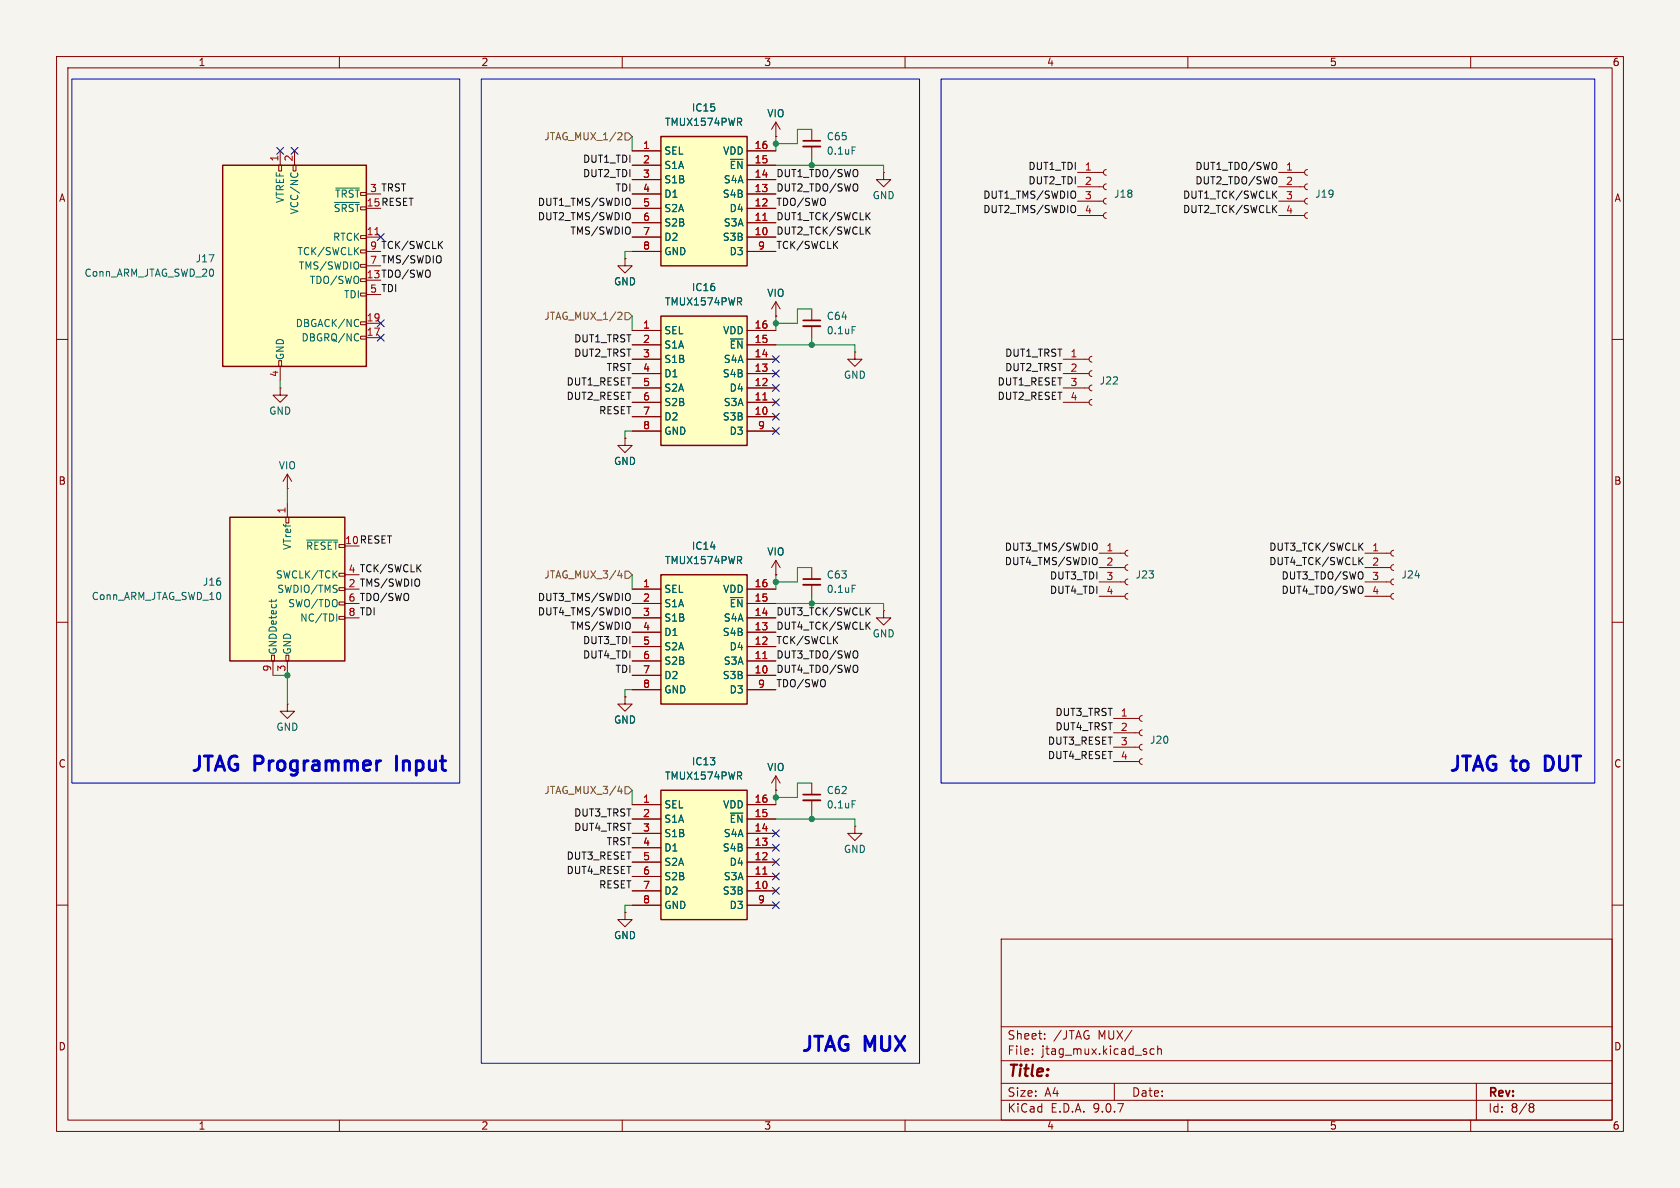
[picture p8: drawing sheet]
<svg xmlns="http://www.w3.org/2000/svg" width="297mm" height="210mm" viewBox="0 0 297 210" stroke-linecap="round" stroke-linejoin="round" font-family="sans-serif">
<path d="M0 0h297v210h-297z" fill="#f5f4ef" stroke="#f5f4ef" stroke-width=".18"/>
<g fill="none" stroke="#840000" stroke-width=".18">
<path d="M10 10h277v190h-277zM12 12h273v186h-273zM60 10v2M110 10v2M160 10v2M210 10v2M260 10v2M156.2 30.5v1.3h1.3l-1.3 1.2-1.3-1.2h1.3M156.2 30.5h.1M110.5 45.7v1.3h1.3l-1.3 1.3-1.3-1.3h1.3M110.5 45.7h.1M10 60h2"/>
<path d="M285 60h2M10 110h2M156.2 108v1.2h1.3l-1.3 1.3-1.3-1.3h1.3M156.2 108h.1M285 110h2M10 160h2M177 166h108v32h-108zM285 160h2M60 198v2M110 198v2M160 198v2M177 194.5h108"/>
<path d="M177 191.5h108M177 187.5h108M177 181.5h108M182.5 186.3v.1M182.5 185.5v.1M184.7 183.6v.1M184.7 182.8v.1M197 191.5v3M204 185.5l-.4-.1-.3 .3v.4l.2 .2h.5M204.7 185.5l.2-.1 .3 .1 .1 .9M204.7 184.9v1.5M210 198v2"/>
<path d="M260 198v2M261 191.5v6.5M270.6 195.1l.4 .1 .2 .2-.3 .3M270.6 195.7h.3M270.9 195.7l.2 .2 .1 .4-.2 .2-.4 .1"/>
</g>
<path d="M116.8 101.6h15.3v22.9h-15.3z" fill="#ffffc2"/>
<path d="M116.8 101.6h15.3v22.9h-15.3z" fill="none" stroke="#840000" stroke-width=".25"/>
<g fill="none" stroke="#840000" stroke-width=".18">
<path d="M137.2 24.1h.1M137.2 21.6v2.5M137.2 21.6l-.8 1.3M137.2 21.6l.7 1.3M143.5 22.9v2M143.5 25.9v2M190.5 30.5h4.6M190.5 33h4.6M190.5 35.6h4.6M190.5 38.1h4.6M195.6 30l-.4 .1-.1 .4 .1 .3 .4 .2M195.6 32.5l-.4 .2-.1 .3 .1 .4 .4 .1"/>
<path d="M195.6 35.1l-.4 .1-.1 .4 .1 .3 .4 .2M195.6 37.6l-.4 .1-.1 .4 .1 .4 .4 .1M137.2 55.9h.1M137.2 53.3l-.8 1.3M137.2 53.3l.7 1.3M137.2 53.3v2.6M143.5 54.6v2M143.5 57.7v2M151.1 62.2v1.3h1.3l-1.3 1.3-1.2-1.3h1.2M151.1 62.2h.1M188 63.5h4.5M188 66h4.5"/>
<path d="M188 68.6h4.5M188 71.1h4.5M193 63l-.3 .1-.2 .4 .2 .4 .3 .1M193 65.5l-.3 .2-.2 .3 .2 .4 .3 .1M193 68.1l-.3 .1-.2 .4 .2 .3 .3 .2M193 70.6l-.3 .2-.2 .3 .2 .4 .3 .1M241.3 97.8h4.6M246.4 97.3l-.4 .1-.1 .4 .1 .3 .4 .2M246.4 99.8l-.4 .2-.1 .3 .1 .4 .4 .1M111.8 104.1h5M111.8 106.7h5M111.8 109.2h5"/>
<path d="M111.8 111.8h5M111.8 114.3h5M111.8 116.8h5M111.8 119.4h5M132.1 104.1h5.1M132.1 106.7h5.1M132.1 109.2h5.1M132.1 111.8h5.1M132.1 114.3h5.1M132.1 116.8h5.1M132.1 119.4h5.1M143.5 100.3v2.1"/>
<path d="M143.5 103.4v2M241.3 100.3h4.6M241.3 102.9h4.6M241.3 105.4h4.6M246.4 102.4l-.4 .1-.1 .4 .1 .3 .4 .2M246.4 104.9l-.4 .2-.1 .3 .1 .4 .4 .1M110.5 123.2v1.3h1.3l-1.3 1.2-1.3-1.2h1.3M110.5 123.2h.1M111.8 121.9h5M132.1 121.9h5.1M137.2 139.7h.1M137.2 137.2v2.5"/>
<path d="M137.2 137.2l-.8 1.2M137.2 137.2l.7 1.2M196.8 127h4.6M196.8 129.5h4.6M196.8 132.1h4.6M196.8 134.6h4.6M201.9 126.5l-.3 .1-.2 .4 .2 .4 .3 .1M201.9 129l-.3 .2-.2 .3 .2 .4 .3 .1M201.9 131.6l-.3 .1-.2 .4 .2 .3 .3 .2M201.9 134.1l-.3 .2-.2 .3 .2 .4 .3 .1"/>
</g>
<path d="M150.6 26h.6M150.6 57.7h.6M130.7 99l.4 .6M131.1 98.5v.4M129.1 105.6h2.2M150.6 103.5h.6" fill="none" stroke="#006464" stroke-width=".18"/>
<path d="M134.9 116.4h.7" fill="none" stroke="#a90000" stroke-width=".18"/>
<path d="M142 24.9h3M142 56.6h3M142 102.4h3" fill="none" stroke="#840000" stroke-width=".3"/>
<path d="M142 25.9h3M142 57.7h3M142 103.4h3" fill="none" stroke="#840000" stroke-width=".33"/>
<path d="M116.8 24.1h15.3v22.9h-15.3z" fill="#ffffc2"/>
<path d="M116.8 24.1h15.3v22.9h-15.3z" fill="none" stroke="#840000" stroke-width=".25"/>
<g fill="none" stroke="#840000" stroke-width=".18">
<path d="M111.8 26.7h5M111.8 29.2h5M111.8 31.8h5M111.8 34.3h5M111.8 36.8h5M111.8 39.4h5M132.1 26.7h5.1M132.1 29.2h5.1M132.1 31.8h5.1M132.1 34.3h5.1M132.1 36.8h5.1M132.1 39.4h5.1"/>
<path d="M226.1 30.5h4.5M226.1 33h4.5M226.1 35.6h4.5M226.1 38.1h4.5M231.1 30l-.3 .1-.2 .4 .2 .3 .3 .2M231.1 32.5l-.3 .2-.2 .3 .2 .4 .3 .1M231.1 35.1l-.3 .1-.2 .4 .2 .3 .3 .2M231.1 37.6l-.3 .1-.2 .4 .2 .4 .3 .1M111.8 41.9h5M111.8 44.5h5M132.1 41.9h5.1M132.1 44.5h5.1"/>
<path d="M194.3 97.8h4.6M199.4 97.3l-.4 .1-.1 .4 .1 .3 .4 .2M199.4 99.8l-.4 .2-.1 .3 .1 .4 .4 .1M194.3 100.3h4.6M194.3 102.9h4.6M194.3 105.4h4.6M199.4 102.4l-.4 .1-.1 .4 .1 .3 .4 .2M199.4 104.9l-.4 .2-.1 .3 .1 .4 .4 .1M50.8 124.5v1.2h1.3l-1.3 1.3-1.3-1.3h1.3M50.8 124.5h.1"/>
</g>
<path d="M129.1 28.2h2.2M130.7 21.6l.4 .6M131.1 21v.4" fill="none" stroke="#006464" stroke-width=".18"/>
<path d="M134.9 39h.7" fill="none" stroke="#a90000" stroke-width=".18"/>
<path d="M40.6 91.4h20.4v25.4h-20.4z" fill="#ffffc2"/>
<path d="M40.6 91.4h20.4v25.4h-20.4z" fill="none" stroke="#840000" stroke-width=".25"/>
<g fill="none" stroke="#840000" stroke-width=".18">
<path d="M50.5 91.4h.6v1.1h-.6zM50.8 86.4h.1M50.8 83.8v2.6M50.8 88.9v2.5M50.8 83.8l-.8 1.3M50.8 83.8l.8 1.3M48 115.8h.5v1h-.5zM48.3 116.8v2.6M50.5 115.8h.6v1h-.6zM50.8 116.8v2.6M59.9 101.3h1.1v.6h-1.1zM59.9 103.9h1.1v.5h-1.1z"/>
<path d="M59.9 106.4h1.1v.5h-1.1zM59.9 109h1.1v.5h-1.1zM61 106.7h2.5M61 109.2h2.5"/>
</g>
<path d="M54.2 95.5h5.5M48 106v.5M48.8 106v.2M59.5 108.5v1.3" fill="none" stroke="#006464" stroke-width=".18"/>
<path d="M116.8 55.9h15.3v22.8h-15.3z" fill="#ffffc2"/>
<path d="M116.8 55.9h15.3v22.8h-15.3z" fill="none" stroke="#840000" stroke-width=".25"/>
<g fill="none" stroke="#840000" stroke-width=".18">
<path d="M111.8 58.4h5M132.1 58.4h5.1M111.8 61h5M111.8 63.5h5M111.8 66h5M111.8 68.6h5M111.8 71.1h5M111.8 73.7h5M111.8 76.2h5M132.1 61h5.1M132.1 63.5h5.1M132.1 66h5.1"/>
<path d="M132.1 68.6h5.1M132.1 71.1h5.1M132.1 73.7h5.1M132.1 76.2h5.1"/>
</g>
<path d="M129.1 59.9h2.2M130.7 53.3l.4 .6M131.1 52.8v.4" fill="none" stroke="#006464" stroke-width=".18"/>
<path d="M134.9 70.7h.7" fill="none" stroke="#a90000" stroke-width=".18"/>
<path d="M39.4 29.2h25.4v35.6h-25.4z" fill="#ffffc2"/>
<path d="M39.4 29.2h25.4v35.6h-25.4z" fill="none" stroke="#840000" stroke-width=".25"/>
<g fill="none" stroke="#840000" stroke-width=".18">
<path d="M49.3 29.2h.5v1h-.5zM49.5 26.7v2.5M51.8 29.2h.5v1h-.5zM52.1 26.7v2.5M64.8 34.3h2.5M63.8 44.2h1v.5h-1zM63.8 41.7h1v.5h-1zM63.8 46.7h1v.5h-1zM63.8 49.3h1v.5h-1zM63.8 56.9h1v.5h-1zM63.8 59.4h1v.5h-1zM63.8 51.8h1v.5h-1z"/>
<path d="M64.8 41.9h2.5M64.8 44.5h2.5M64.8 47h2.5M64.8 52.1h2.5M64.8 57.2h2.5M64.8 59.7h2.5M49.3 63.8h.5v1h-.5zM49.5 68.6v1.3h1.3l-1.3 1.2-1.2-1.2h1.2M49.5 68.6h.1M49.5 64.8v2.5M110.5 77.5v1.2h1.3l-1.3 1.3-1.3-1.3h1.3M110.5 77.5h.1"/>
<path d="M151.1 146.1v1.2h1.3l-1.3 1.3-1.2-1.3h1.2M151.1 146.1h.1M110.5 161.3v1.3h1.3l-1.3 1.2-1.3-1.2h1.3M110.5 161.3h.1"/>
</g>
<path d="M51.5 30.6l-.1 .2M52.5 30.6l.1 .2M59.1 35.8h4.4M59.4 33.2h4.1M63.2 56.5l.2 .1M63.2 59l.2 .1M63.4 57.6l-.2 .1M63.4 60.1l-.2 .2" fill="none" stroke="#006464" stroke-width=".18"/>
<path d="M66.3 41.5h.7" fill="none" stroke="#a90000" stroke-width=".18"/>
<path d="M116.8 139.7h15.3v22.9h-15.3z" fill="#ffffc2"/>
<path d="M116.8 139.7h15.3v22.9h-15.3z" fill="none" stroke="#840000" stroke-width=".25"/>
<g fill="none" stroke="#840000" stroke-width=".18">
<path d="M111.8 26.7h5M111.8 29.2h5M111.8 31.8h5M111.8 34.3h5M111.8 36.8h5M111.8 39.4h5M132.1 26.7h5.1M132.1 29.2h5.1M132.1 31.8h5.1M132.1 34.3h5.1M132.1 36.8h5.1M132.1 39.4h5.1"/>
<path d="M137.2 24.1h.1M110.5 45.7h.1M111.8 58.4h5M111.8 41.9h5M111.8 44.5h5M132.1 58.4h5.1M132.1 41.9h5.1M132.1 44.5h5.1M137.2 55.9h.1M110.5 77.5h.1M111.8 61h5M111.8 63.5h5"/>
<path d="M111.8 66h5M111.8 68.6h5M111.8 71.1h5M111.8 73.7h5M111.8 76.2h5M132.1 61h5.1M132.1 63.5h5.1M132.1 66h5.1M132.1 68.6h5.1M132.1 71.1h5.1M132.1 73.7h5.1M132.1 76.2h5.1"/>
<path d="M137.2 99.1l-.8 1.2M137.2 99.1l.7 1.2M137.2 99.1v2.5M111.8 104.1h5M111.8 106.7h5M111.8 109.2h5M111.8 111.8h5M111.8 114.3h5M111.8 116.8h5M111.8 119.4h5M132.1 104.1h5.1M132.1 106.7h5.1"/>
<path d="M132.1 109.2h5.1M132.1 111.8h5.1M132.1 114.3h5.1M132.1 116.8h5.1M132.1 119.4h5.1M137.2 101.6h.1M110.5 123.2h.1M111.8 121.9h5M132.1 121.9h5.1M137.2 139.7h.1M143.5 138.4v2.1M111.8 142.2h5"/>
<path d="M111.8 144.8h5M111.8 147.3h5M111.8 149.9h5M111.8 152.4h5M111.8 154.9h5M111.8 157.5h5M132.1 142.2h5.1M132.1 144.8h5.1M132.1 147.3h5.1M132.1 149.9h5.1M132.1 152.4h5.1M132.1 154.9h5.1"/>
<path d="M132.1 157.5h5.1M143.5 141.5v2M110.5 161.3h.1M111.8 160h5M132.1 160h5.1"/>
</g>
<g fill="none" stroke="#006464" stroke-width=".18">
<path d="M129.1 28.2h2.2M130.7 21.6l.4 .6M131.1 21v.4M129.1 59.9h2.2M130.7 53.3l.4 .6M131.1 52.8v.4M130.7 99l.4 .6M131.1 98.5v.4M129.1 105.6h2.2M130.7 137.1l.4 .6M131.1 136.6v.4M129.1 143.7h2.2"/>
<path d="M150.6 141.6h.6"/>
</g>
<path d="M134.9 39h.7M134.9 70.7h.7M134.9 116.4h.7M134.9 154.5h.7" fill="none" stroke="#a90000" stroke-width=".18"/>
<path d="M142 140.5h3" fill="none" stroke="#840000" stroke-width=".3"/>
<path d="M142 141.5h3" fill="none" stroke="#840000" stroke-width=".33"/>
<path d="M109.4 23.4l.4 .1 .2 .3-.8 .9h.8M110.5 23.5h.6l.7 .6-.7 .7h-.6zM109.4 55.2l.4 .1 .2 .3-.8 .9h.8M110.5 55.2h.6l.7 .7-.7 .6h-.6zM109.2 101.8h.8M109.8 101.3v.9M110.5 101h.6l.7 .6-.7 .6h-.6zM109.2 139.9h.8M109.8 139.4v.9M110.5 139.1h.6l.7 .6-.7 .6h-.6z" fill="none" stroke="#725600" stroke-width=".18"/>
<g fill="none" stroke="#0f0f0f" stroke-width=".18">
<path d="M111.4 35.2v.9M111.4 37.8v.9M153.3 38.1l.5 .8M153.8 37.6l-.7 .7M190.1 36.5v.9M190.1 34v.9M225.2 34.3l.5 .7M225.2 36.9l.5 .7M225.7 33.8l-.7 .7M225.7 36.3l-.7 .7M153.3 40.7l.5 .7M153.8 40.1l-.7 .8"/>
<path d="M193.9 98.7v.9M193.9 96.2v.9M240.4 99.1l.6 .7M240.4 96.6l.6 .7M241 98.5l-.8 .8M241 96l-.8 .7M111.4 105.1v.9M111.4 107.6v.9M153.3 110.5l.5 .7M153.3 108l.5 .7M153.8 110l-.7 .7M153.8 107.4l-.7 .8"/>
</g>
<g fill="none" stroke="#009600" stroke-width=".18">
<path d="M111.8 24.1v2.6M137.2 24.1v2.6M137.2 29.2h19v1.3M143.5 22.9h-2.5v2.5h-3.8M143.5 27.9v1.3M111.8 44.5h-1.3v1.2M111.8 55.9v2.5M137.2 55.9v2.5M143.5 54.6h-2.5v2.6h-3.8M143.5 59.7v1.3M49.5 67.3v1.3M111.8 76.2h-1.3v1.3"/>
<path d="M137.2 61h13.9v1.2M50.8 86.4v2.5M48.3 119.4h2.5v5.1M111.8 101.6v2.5M137.2 101.6v2.5M137.2 106.7h19v1.3M143.5 105.4v1.3M143.5 100.3h-2.5v2.6h-3.8M111.8 121.9h-1.3v1.3M111.8 139.7v2.5M137.2 139.7v2.5M143.5 138.4h-2.5v2.6h-3.8"/>
<path d="M137.2 144.8h13.9v1.3M143.5 143.5v1.3M111.8 160h-1.3v1.3"/>
</g>
<g fill="none" stroke="#000084" stroke-width=".18">
<path d="M48.9 26.1l1.2 1.2M50.1 26.1l-1.2 1.2M51.5 26.1l1.2 1.2M52.7 26.1l-1.2 1.2M66.7 59.1l1.2 1.2M66.7 56.5l1.2 1.3M66.7 41.3l1.2 1.2M67.9 59.1l-1.2 1.2M67.9 56.5l-1.2 1.3M67.9 41.3l-1.2 1.2M136.6 62.9l1.2 1.2M136.6 70.5l1.2 1.2"/>
<path d="M136.6 75.6l1.2 1.2M136.6 68l1.2 1.2M136.6 73.1l1.2 1.2M136.6 65.4l1.2 1.2M137.8 62.9l-1.2 1.2M137.8 70.5l-1.2 1.2M137.8 75.6l-1.2 1.2M137.8 68l-1.2 1.2M137.8 73.1l-1.2 1.2M137.8 65.4l-1.2 1.2M136.6 151.8l1.2 1.2M136.6 146.7l1.2 1.2"/>
<path d="M136.6 159.4l1.2 1.2M136.6 154.3l1.2 1.2M136.6 149.3l1.2 1.2M136.6 156.9l1.2 1.2M137.8 151.8l-1.2 1.2M137.8 146.7l-1.2 1.2M137.8 159.4l-1.2 1.2M137.8 154.3l-1.2 1.2M137.8 149.3l-1.2 1.2M137.8 156.9l-1.2 1.2"/>
</g>
<path d="M12.7 14h68.6v124.4h-68.6zM85.1 14h77.5v174h-77.5zM166.4 14h115.5v124.4h-115.5z" fill="none" stroke="#0000c2" stroke-width=".18"/>
<path d="M67.3 134.5l-.5 .1" fill="none" stroke="#0000c2" stroke-width=".51"/>
<g fill="#009600" stroke="#009600" stroke-width=".18">
<circle cx="137.2" cy="102.9" r=".46"/>
<circle cx="143.5" cy="144.8" r=".46"/>
<circle cx="143.5" cy="61" r=".46"/>
<circle cx="143.5" cy="29.2" r=".46"/>
<circle cx="137.2" cy="25.4" r=".46"/>
<circle cx="137.2" cy="141" r=".46"/>
<circle cx="137.2" cy="57.2" r=".46"/>
<circle cx="143.5" cy="106.7" r=".46"/>
<circle cx="50.8" cy="119.4" r=".46"/>
</g>
<g font-size="3.5" fill="#0000c2">
<text x="33.2" y="136.5">JTAG Programmer</text>
<text x="70.8" y="136.5">Input</text>
<text x="255.7" y="136.5">JTAG to</text>
<text x="273.9" y="136.5">DUT</text>
<text x="141.1" y="186.1">JTAG MUX</text>
</g>
<text font-size="2.8" fill="#840000" x="178" y="190.9">Title:</text>
<g font-size="2.1" fill="#840000">
<text x="178" y="184">Sheet:</text>
<text x="186.2" y="184">/JTAG</text>
<text x="194.2" y="184">MUX/</text>
<text x="178" y="186.7">File:</text>
<text x="184.1" y="186.7">jtag_mux.kicad_sch</text>
<text x="178" y="196.9">KiCad</text>
<text x="178" y="194.1">Size:</text>
<text x="184.7" y="194.1">A4</text>
<text x="185.7" y="196.9">E.D.A.</text>
<text x="193.3" y="196.9">9.0.7</text>
<text x="200" y="194.1">Date:</text>
<text x="263" y="194.3">Rev:</text>
<text x="263" y="196.9">Id:</text>
<text x="267.1" y="196.9">8/8</text>
</g>
<g font-size="1.8" fill="#840000">
<text x="35" y="11.9">1</text>
<text x="85" y="11.9">2</text>
<text x="135" y="11.9">3</text>
<text x="185" y="11.9">4</text>
<text x="235" y="11.9">5</text>
<text x="285" y="11.9">6</text>
<text x="10.3" y="35.9">A</text>
<text x="285.3" y="35.9">A</text>
<text x="10.3" y="85.9">B</text>
<text x="285.3" y="85.9">B</text>
<text x="10.3" y="135.9">C</text>
<text x="285.3" y="135.9">C</text>
<text x="10.3" y="185.9">D</text>
<text x="285.3" y="185.9">D</text>
<text x="35" y="199.9">1</text>
<text x="85" y="199.9">2</text>
<text x="135" y="199.9">3</text>
<text x="185" y="199.9">4</text>
<text x="235" y="199.9">5</text>
<text x="285" y="199.9">6</text>
</g>
<g font-size="1.8" fill="#006464">
<text x="117.5" y="22.5">TMUX1574PWR</text>
<text x="122.2" y="19.9">IC15</text>
<text x="135.5" y="20.9">VIO</text>
<text x="117.3" y="27.5">SEL</text>
<text x="127.7" y="27.5">VDD</text>
<text x="146.1" y="25">C65</text>
<text x="146.1" y="27.5">0.1uF</text>
<text x="50.4" y="36" transform="rotate(-90 50.4 36)">VTREF</text>
<text x="117.3" y="30.1">S1A</text>
<text x="117.3" y="32.6">S1B</text>
<text x="117.3" y="35.2">D1</text>
<text x="127.7" y="35.2">S4B</text>
<text x="127.9" y="32.6">S4A</text>
<text x="128.9" y="30.1">~{EN}</text>
<text x="154.2" y="35.4">GND</text>
<text x="196.9" y="35.2">J18</text>
<text x="232.4" y="35.2">J19</text>
<text x="52.9" y="38" transform="rotate(-90 52.9 38)">VCC/NC</text>
<text x="117.3" y="37.7">S2A</text>
<text x="117.3" y="40.2">S2B</text>
<text x="127.9" y="40.2">S3A</text>
<text x="128.9" y="37.7">D4</text>
<text x="34.5" y="46.6">J17</text>
<text x="52.5" y="45.3">TCK/SWCLK</text>
<text x="52.7" y="47.9">TMS/SWDIO</text>
<text x="58.8" y="42.8">RTCK</text>
<text x="117.3" y="42.8">D2</text>
<text x="117.3" y="45.3">GND</text>
<text x="127.7" y="42.8">S3B</text>
<text x="128.9" y="45.3">D3</text>
<text x="14.8" y="49.1">Conn_ARM_JTAG_SWD_20</text>
<text x="54.7" y="50.4">TDO/SWO</text>
<text x="60.7" y="52.9">TDI</text>
<text x="108.5" y="50.6">GND</text>
<text x="122.2" y="51.7">IC16</text>
<text x="135.5" y="52.7">VIO</text>
<text x="52.2" y="58">DBGACK/NC</text>
<text x="117.3" y="59.3">SEL</text>
<text x="117.5" y="54.2">TMUX1574PWR</text>
<text x="127.7" y="59.3">VDD</text>
<text x="146.1" y="56.7">C64</text>
<text x="146.1" y="59.3">0.1uF</text>
<text x="50.4" y="63.8" transform="rotate(-90 50.4 63.8)">GND</text>
<text x="53.2" y="60.6">DBGRQ/NC</text>
<text x="117.3" y="61.8">S1A</text>
<text x="117.3" y="64.4">S1B</text>
<text x="127.9" y="64.4">S4A</text>
<text x="128.9" y="61.8">~{EN}</text>
<text x="117.3" y="66.9">D1</text>
<text x="117.3" y="69.4">S2A</text>
<text x="117.3" y="72">S2B</text>
<text x="127.7" y="66.9">S4B</text>
<text x="127.9" y="72">S3A</text>
<text x="128.9" y="69.4">D4</text>
<text x="149.1" y="67.2">GND</text>
<text x="194.3" y="68.2">J22</text>
<text x="47.5" y="73.5">GND</text>
<text x="117.3" y="74.5">D2</text>
<text x="117.3" y="77.1">GND</text>
<text x="127.7" y="74.5">S3B</text>
<text x="128.9" y="77.1">D3</text>
<text x="49.2" y="83.2">VIO</text>
<text x="108.5" y="82.4">GND</text>
<text x="51.7" y="97.3" transform="rotate(-90 51.7 97.3)">VTref</text>
<text x="54" y="97.4">~{RESET}</text>
<text x="117.5" y="99.9">TMUX1574PWR</text>
<text x="122.2" y="97.4">IC14</text>
<text x="135.5" y="98.4">VIO</text>
<text x="16.1" y="106.3">Conn_ARM_JTAG_SWD_10</text>
<text x="35.8" y="103.7">J16</text>
<text x="48.7" y="102.5">SWCLK/TCK</text>
<text x="48.9" y="105">SWDIO/TMS</text>
<text x="50.9" y="107.5">SWO/TDO</text>
<text x="117.3" y="105">SEL</text>
<text x="117.3" y="107.5">S1A</text>
<text x="127.7" y="105">VDD</text>
<text x="128.9" y="107.5">~{EN}</text>
<text x="146.1" y="102.5">C63</text>
<text x="146.1" y="105">0.1uF</text>
<text x="200.7" y="102.5">J23</text>
<text x="247.7" y="102.5">J24</text>
<text x="53" y="110.1">NC/TDI</text>
<text x="117.3" y="110.1">S1B</text>
<text x="117.3" y="112.6">D1</text>
<text x="127.7" y="112.6">S4B</text>
<text x="127.9" y="110.1">S4A</text>
<text x="154.2" y="112.9">GND</text>
<text x="49.1" y="115.8" transform="rotate(-90 49.1 115.8)">GNDDetect</text>
<text x="51.7" y="115.8" transform="rotate(-90 51.7 115.8)">GND</text>
<text x="117.3" y="115.2">S2A</text>
<text x="117.3" y="117.7">S2B</text>
<text x="127.9" y="117.7">S3A</text>
<text x="128.9" y="115.2">D4</text>
<text x="117.3" y="120.2">D2</text>
<text x="117.3" y="122.8">GND</text>
<text x="127.7" y="120.2">S3B</text>
<text x="128.9" y="122.8">D3</text>
<text x="48.8" y="129.4">GND</text>
<text x="108.5" y="128.1">GND</text>
<text x="203.2" y="131.7">J20</text>
<text x="122.2" y="135.5">IC13</text>
<text x="135.5" y="136.5">VIO</text>
<text x="117.3" y="143.1">SEL</text>
<text x="117.5" y="138">TMUX1574PWR</text>
<text x="127.7" y="143.1">VDD</text>
<text x="146.1" y="140.6">C62</text>
<text x="146.1" y="143.1">0.1uF</text>
<text x="117.3" y="145.6">S1A</text>
<text x="117.3" y="148.2">S1B</text>
<text x="127.9" y="148.2">S4A</text>
<text x="128.9" y="145.6">~{EN}</text>
<text x="117.3" y="150.7">D1</text>
<text x="117.3" y="153.3">S2A</text>
<text x="117.3" y="155.8">S2B</text>
<text x="127.7" y="150.7">S4B</text>
<text x="127.9" y="155.8">S3A</text>
<text x="128.9" y="153.3">D4</text>
<text x="149.1" y="151">GND</text>
<text x="117.3" y="158.3">D2</text>
<text x="117.3" y="160.9">GND</text>
<text x="127.7" y="158.3">S3B</text>
<text x="128.9" y="160.9">D3</text>
<text x="108.5" y="166.2">GND</text>
</g>
<g font-size="1.8" fill="#a90000">
<text x="49.3" y="28.6" transform="rotate(-90 49.3 28.6)">1</text>
<text x="51.8" y="28.6" transform="rotate(-90 51.8 28.6)">2</text>
<text x="113.6" y="26.4">1</text>
<text x="113.6" y="29">2</text>
<text x="133.3" y="26.4">16</text>
<text x="133.3" y="29">15</text>
<text x="59.1" y="35.2">~{TRST}</text>
<text x="113.6" y="31.5">3</text>
<text x="113.6" y="34">4</text>
<text x="133.3" y="31.5">14</text>
<text x="133.3" y="34">13</text>
<text x="191.7" y="30.2">1</text>
<text x="191.7" y="32.8">2</text>
<text x="191.7" y="35.3">3</text>
<text x="227.3" y="30.2">1</text>
<text x="227.3" y="32.8">2</text>
<text x="227.3" y="35.3">3</text>
<text x="58.9" y="37.7">~{SRST}</text>
<text x="64.7" y="41.7">11</text>
<text x="113.6" y="36.6">5</text>
<text x="113.6" y="39.1">6</text>
<text x="113.6" y="41.7">7</text>
<text x="133.3" y="36.6">12</text>
<text x="133.3" y="39.1">11</text>
<text x="133.3" y="41.7">10</text>
<text x="191.7" y="37.8">4</text>
<text x="227.3" y="37.8">4</text>
<text x="113.6" y="44.2">8</text>
<text x="133.9" y="44.2">9</text>
<text x="64.7" y="56.9">19</text>
<text x="64.7" y="59.4">17</text>
<text x="113.6" y="58.2">1</text>
<text x="133.3" y="58.2">16</text>
<text x="113.6" y="60.7">2</text>
<text x="113.6" y="63.2">3</text>
<text x="113.6" y="65.8">4</text>
<text x="133.3" y="60.7">15</text>
<text x="133.3" y="63.2">14</text>
<text x="133.3" y="65.8">13</text>
<text x="189.2" y="63.2">1</text>
<text x="189.2" y="65.8">2</text>
<text x="49.3" y="66.7" transform="rotate(-90 49.3 66.7)">4</text>
<text x="113.6" y="68.3">5</text>
<text x="113.6" y="70.9">6</text>
<text x="133.3" y="68.3">12</text>
<text x="133.3" y="70.9">11</text>
<text x="189.2" y="68.3">3</text>
<text x="189.2" y="70.9">4</text>
<text x="113.6" y="73.4">7</text>
<text x="113.6" y="75.9">8</text>
<text x="133.3" y="73.4">10</text>
<text x="133.9" y="75.9">9</text>
<text x="50.5" y="90.9" transform="rotate(-90 50.5 90.9)">1</text>
<text x="195.5" y="97.5">1</text>
<text x="195.5" y="100.1">2</text>
<text x="242.5" y="97.5">1</text>
<text x="242.5" y="100.1">2</text>
<text x="113.6" y="103.9">1</text>
<text x="113.6" y="106.4">2</text>
<text x="133.3" y="103.9">16</text>
<text x="133.3" y="106.4">15</text>
<text x="195.5" y="102.6">3</text>
<text x="195.5" y="105.2">4</text>
<text x="242.5" y="102.6">3</text>
<text x="242.5" y="105.2">4</text>
<text x="113.6" y="109">3</text>
<text x="113.6" y="111.5">4</text>
<text x="133.3" y="109">14</text>
<text x="133.3" y="111.5">13</text>
<text x="48" y="118.8" transform="rotate(-90 48 118.8)">9</text>
<text x="50.5" y="118.8" transform="rotate(-90 50.5 118.8)">3</text>
<text x="113.6" y="114">5</text>
<text x="113.6" y="116.6">6</text>
<text x="113.6" y="119.1">7</text>
<text x="133.3" y="114">12</text>
<text x="133.3" y="116.6">11</text>
<text x="133.3" y="119.1">10</text>
<text x="113.6" y="121.7">8</text>
<text x="133.9" y="121.7">9</text>
<text x="198" y="126.7">1</text>
<text x="198" y="129.3">2</text>
<text x="198" y="131.8">3</text>
<text x="198" y="134.4">4</text>
<text x="113.6" y="142">1</text>
<text x="133.3" y="142">16</text>
<text x="113.6" y="144.5">2</text>
<text x="113.6" y="147.1">3</text>
<text x="113.6" y="149.6">4</text>
<text x="133.3" y="144.5">15</text>
<text x="133.3" y="147.1">14</text>
<text x="133.3" y="149.6">13</text>
<text x="113.6" y="152.1">5</text>
<text x="113.6" y="154.7">6</text>
<text x="133.3" y="152.1">12</text>
<text x="133.3" y="154.7">11</text>
<text x="113.6" y="157.2">7</text>
<text x="113.6" y="159.8">8</text>
<text x="133.3" y="157.2">10</text>
<text x="133.9" y="159.8">9</text>
</g>
<g font-size="1.8" fill="#725600">
<text x="96.1" y="25">JTAG_MUX_1/2</text>
<text x="96.1" y="56.7">JTAG_MUX_1/2</text>
<text x="96.1" y="102.5">JTAG_MUX_3/4</text>
<text x="96.1" y="140.6">JTAG_MUX_3/4</text>
</g>
<g font-size="1.8" fill="#0f0f0f">
<text x="103" y="28.9">DUT1_TDI</text>
<text x="65.3" y="34">3 TRST</text>
<text x="103" y="31.4">DUT2_TDI</text>
<text x="108.7" y="33.9">TDI</text>
<text x="137.2" y="31.4">DUT1_TDO/SWO</text>
<text x="137.2" y="33.9">DUT2_TDO/SWO</text>
<text x="173.7" y="35.2">DUT1_TMS/SWDIO</text>
<text x="181.7" y="32.7">DUT2_TDI</text>
<text x="181.7" y="30.1">DUT1_TDI</text>
<text x="209" y="35.2">DUT1_TCK/SWCLK</text>
<text x="211.2" y="30.1">DUT1_TDO/SWO</text>
<text x="211.2" y="32.7">DUT2_TDO/SWO</text>
<text x="64.7" y="36.6">15 RESET</text>
<text x="95" y="39">DUT2_TMS/SWDIO</text>
<text x="95" y="36.5">DUT1_TMS/SWDIO</text>
<text x="100.7" y="41.6">TMS/SWDIO</text>
<text x="137.2" y="39">DUT1_TCK/SWCLK</text>
<text x="137.2" y="41.6">DUT2_TCK/SWCLK</text>
<text x="137.2" y="36.5">TDO/SWO</text>
<text x="173.7" y="37.8">DUT2_TMS/SWDIO</text>
<text x="209" y="37.8">DUT2_TCK/SWCLK</text>
<text x="65.3" y="44.2">9 TCK/SWCLK</text>
<text x="65.3" y="46.7">7 TMS/SWDIO</text>
<text x="137.2" y="44.1">TCK/SWCLK</text>
<text x="64.7" y="49.3">13 TDO/SWO</text>
<text x="65.3" y="51.8">5 TDI</text>
<text x="101.4" y="60.6">DUT1_TRST</text>
<text x="101.4" y="63.2">DUT2_TRST</text>
<text x="107.1" y="65.7">TRST</text>
<text x="177.6" y="63.2">DUT1_TRST</text>
<text x="177.6" y="65.7">DUT2_TRST</text>
<text x="100.1" y="70.8">DUT2_RESET</text>
<text x="100.1" y="68.2">DUT1_RESET</text>
<text x="176.3" y="68.2">DUT1_RESET</text>
<text x="176.3" y="70.8">DUT2_RESET</text>
<text x="105.8" y="73.3">RESET</text>
<text x="60.9" y="96.3">10 RESET</text>
<text x="61.5" y="101.3">4 TCK/SWCLK</text>
<text x="177.5" y="100">DUT4_TMS/SWDIO</text>
<text x="177.5" y="97.4">DUT3_TMS/SWDIO</text>
<text x="224.3" y="100">DUT4_TCK/SWCLK</text>
<text x="224.3" y="97.4">DUT3_TCK/SWCLK</text>
<text x="61.5" y="103.9">2 TMS/SWDIO</text>
<text x="61.5" y="106.4">6 TDO/SWO</text>
<text x="95" y="106.3">DUT3_TMS/SWDIO</text>
<text x="185.5" y="105.1">DUT4_TDI</text>
<text x="185.5" y="102.5">DUT3_TDI</text>
<text x="226.5" y="102.5">DUT3_TDO/SWO</text>
<text x="226.5" y="105.1">DUT4_TDO/SWO</text>
<text x="61.5" y="109">8 TDI</text>
<text x="95" y="108.9">DUT4_TMS/SWDIO</text>
<text x="100.7" y="111.4">TMS/SWDIO</text>
<text x="103" y="114">DUT3_TDI</text>
<text x="137.2" y="111.4">DUT4_TCK/SWCLK</text>
<text x="137.2" y="108.9">DUT3_TCK/SWCLK</text>
<text x="137.2" y="114">TCK/SWCLK</text>
<text x="103" y="116.5">DUT4_TDI</text>
<text x="108.7" y="119">TDI</text>
<text x="137.2" y="119">DUT4_TDO/SWO</text>
<text x="137.2" y="116.5">DUT3_TDO/SWO</text>
<text x="137.2" y="121.6">TDO/SWO</text>
<text x="185.2" y="131.7">DUT3_RESET</text>
<text x="186.5" y="126.7">DUT3_TRST</text>
<text x="186.5" y="129.2">DUT4_TRST</text>
<text x="185.2" y="134.3">DUT4_RESET</text>
<text x="101.4" y="144.4">DUT3_TRST</text>
<text x="101.4" y="147">DUT4_TRST</text>
<text x="107.1" y="149.5">TRST</text>
<text x="100.1" y="154.6">DUT4_RESET</text>
<text x="100.1" y="152.1">DUT3_RESET</text>
<text x="105.8" y="157.1">RESET</text>
</g>
</svg>
